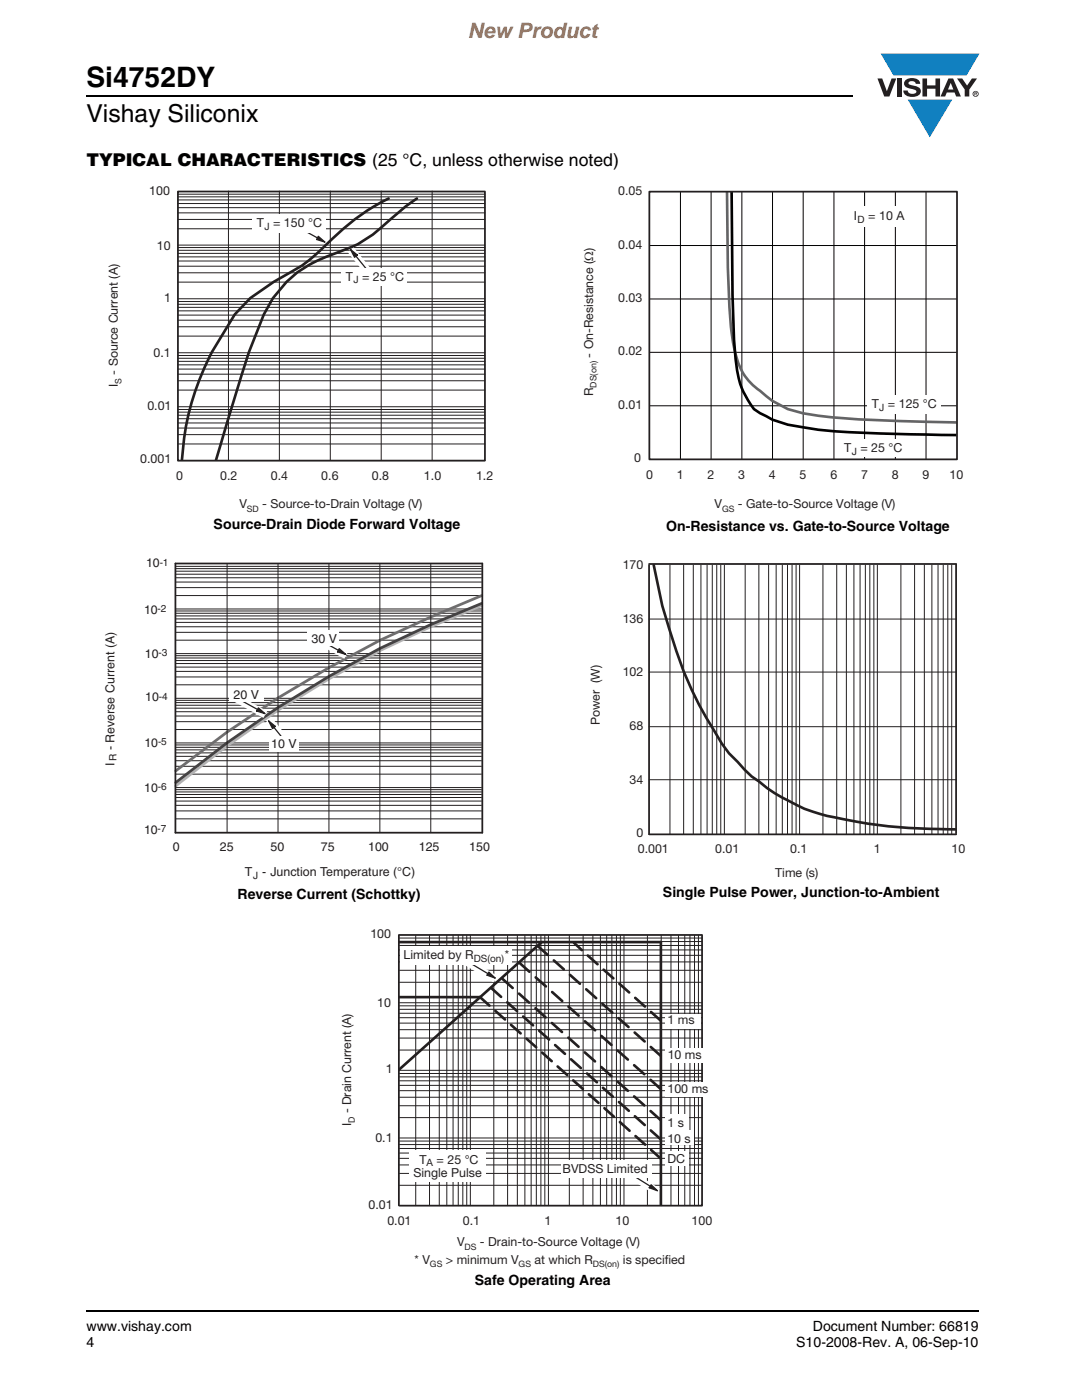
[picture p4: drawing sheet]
<svg xmlns="http://www.w3.org/2000/svg" width="216mm" height="279mm" viewBox="0 0 216 279" stroke-linecap="round" stroke-linejoin="round" font-family="sans-serif">
<path d="M17.1 18.9h.2v.3h-.2zM17.1 261.5h.2v.4h-.2z" fill="#000"/>
<path d="M17.3 19.1h152.9M17.3 261.7h178.1" fill="none" stroke="#000" stroke-width=".36"/>
<path d="M175.1 10.7h20.4v16.7h-20.4z" fill="#fff"/>
<g fill="#0a7fc3">
<path d="M175.7 10.7h19.7l-2.5 4.4h-1.1h-13.5z"/>
<path d="M181.1 19.9h8.9l-4.5 7.5z"/>
</g>
<g fill="#231f20">
<path d="M175.1 15.7h.9l1 2.5 .9-2.5h.9l-1.3 3.6h-1.1z"/>
<path d="M179 15.7h.9v3.6h-.9z"/>
<path d="M180.7 16a2.1 2.1 0 0 1 2.8 .3l.1 .4h-.9a.79 .79 0 0 0-.7-.5 .79 .79 0 0 0-.7 .4l.2 .3 1 .2a1.08 1.08 0 0 1 1.2 1.1 1.08 1.08 0 0 1-1.1 1.1 1.73 1.73 0 0 1-2.3-1.2h.8a.96 .96 0 0 0 .8 .6 .96 .96 0 0 0 1-.4 1.31 1.31 0 0 0-1.3-.6 1.03 1.03 0 0 1-1-.6 1.03 1.03 0 0 1 .1-1.1z"/>
<path d="M184.1 15.7h.9v1.3h1.7v-1.3h.9v3.6h-.9v-1.6h-1.7v1.6h-.9z"/>
<path d="M191 15.7h1l1 1.4 .9-1.4h1.1l-1.6 2.2v1.4h-.9v-1.4z"/>
<path d="M189.7 16.5l.5 1.4h-1zM189.2 15.7l-1.5 3.6h.9l.3-.8h1.6l.3 .8h.9l-1.5-3.6z"/>
<path d="M194.2 18.7a.46 .46 0 0 1 .9 0 .46 .46 0 0 1-.9 0zM194.1 18.7a.6 .6 0 0 0 1.2 0 .6 .6 0 0 0-1.2 0z"/>
<path d="M194.6 18.5h.2v.2h-.2zM194.4 18.4v.7h.2v-.3l.4 .3-.2-.3 .1-.2v-.2z"/>
</g>
<path d="M21.5 36.9h76.9v65.8h-76.9z" fill="#fff"/>
<path d="M77.5 39.6a52.8 52.8 0 0 0-14 10.8 24.9 24.9 0 0 1-5.5 4l-3.4 1.9-4.7 3.2-3.1 3.3-4.5 7.5a52.9 52.9 0 0 0-6 21.6M83.2 39.6l-2.2 1.6-2.9 2.4a26 26 0 0 1-8.7 6 45.7 45.7 0 0 0-10.1 4.8l-2.1 1.9-2.7 3.2-1.9 3.3-2.9 7.5-6.6 21.6" fill="none" stroke="#231f20" stroke-width=".53"/>
<g fill="none" stroke="#231f20" stroke-width=".2">
<path d="M35.5 39.9h61.3M35.5 39.3h61.3M35.5 38.8h61.3M45.6 38.1v53.7M55.7 38.1v53.7M65.9 38.1v53.7M76.1 38.1v53.7M86.2 38.1v53.7M35.5 56.3h61.3M35.5 54.4h61.3M35.5 53.1h61.3M35.5 52.1h61.3"/>
<path d="M35.5 51.3h61.3M35.5 50.6h61.3M35.5 50h61.3M35.5 49.4h61.3M35.5 48.9h61.3M35.5 59.6h61.3M35.5 45.7h61.3M35.5 43.8h61.3M35.5 42.5h61.3M35.5 41.4h61.3M35.5 40.6h61.3M35.5 67.1h61.3"/>
<path d="M35.5 65.2h61.3M35.5 63.9h61.3M35.5 62.9h61.3M35.5 62h61.3M35.5 61.3h61.3M35.5 60.7h61.3M35.5 60.2h61.3M35.5 70.4h61.3M35.5 77.9h61.3M35.5 76h61.3M35.5 74.7h61.3M35.5 73.7h61.3"/>
<path d="M35.5 72.8h61.3M35.5 72.1h61.3M35.5 71.5h61.3M35.5 71h61.3M35.5 81.2h61.3M35.5 88.6h61.3M35.5 86.7h61.3M35.5 85.4h61.3M35.5 84.4h61.3M35.5 83.6h61.3M35.5 82.9h61.3M35.5 82.3h61.3"/>
<path d="M35.5 81.7h61.3M35.5 91.9h61.3"/>
</g>
<path d="M35.5 38.2h61.3v53.7h-61.3z" fill="none" stroke="#231f20" stroke-width=".35"/>
<path d="M63.5 47.2l1.3 1.1-1.6-.5z" fill="#231f20"/>
<path d="M58.8 45l4.6 2.5M63.5 47.2l1.3 1.1-1.6-.5z" fill="none" stroke="#231f20" stroke-width=".25"/>
<path d="M69.4 50.3l1.2-.9 4.6 5.7-1.2 1z" fill-rule="evenodd" fill="#fff"/>
<path d="M69.9 49.8l1.4 1.1-.6 .5z" fill="#231f20"/>
<path d="M69.9 49.8l1.4 1.1-.6 .5zM71 51.1l3.3 4.1" fill="none" stroke="#231f20" stroke-width=".25"/>
<g fill="#fff">
<path d="M68.2 53.5h13v3.5h-13z"/>
<path d="M50.4 42.7h14.7v3.7h-14.7z"/>
<path d="M20.7 110.8h77.1v65.1h-77.1z"/>
</g>
<g fill="none" stroke="#231f20" stroke-width=".2">
<path d="M35.1 118.9h61M35.1 117.3h61M35.1 116.2h61M35.1 115.3h61M35.1 114.6h61M35.1 114h61M35.1 113.5h61M35.1 113h61M45.3 112.5v53.7M55.5 112.5v53.7M65.6 112.5v53.7M75.8 112.5v53.7"/>
<path d="M86 112.5v53.7M35.1 139.8h61M35.1 136.7h61M35.1 135.1h61M35.1 134h61M35.1 133.1h61M35.1 132.4h61M35.1 131.8h61M35.1 131.3h61M35.1 130.9h61M35.1 127.8h61M35.1 126.2h61"/>
<path d="M35.1 125.1h61M35.1 124.2h61M35.1 123.5h61M35.1 122.9h61M35.1 122.4h61M35.1 121.9h61M35.1 139.4h61M35.1 130.4h61M35.1 121.5h61M35.1 159.9h61M35.1 159.2h61M35.1 158.6h61"/>
<path d="M35.1 158h61M35.1 157.6h61M35.1 154.5h61M35.1 152.9h61M35.1 151.8h61M35.1 150.9h61M35.1 150.3h61M35.1 149.7h61M35.1 149.1h61M35.1 148.7h61M35.1 145.6h61M35.1 144h61"/>
<path d="M35.1 142.9h61M35.1 142h61M35.1 141.3h61M35.1 140.7h61M35.1 140.2h61M35.1 157.2h61M35.1 148.3h61M35.1 163.4h61M35.1 161.8h61M35.1 160.7h61"/>
</g>
<path d="M96.1 120.8a219.5 219.5 0 0 0-61 36" fill="none" stroke="#b2b4b6" stroke-width=".55"/>
<path d="M96.1 120.4a222 222 0 0 0-61 35.8" fill="none" stroke="#434344" stroke-width=".55"/>
<path d="M96.1 118.9a232.5 232.5 0 0 0-61 34.9" fill="none" stroke="#6d6f71" stroke-width=".55"/>
<path d="M63 126.6l6.4 3.5-.7 1.4-6.5-3.6z" fill-rule="evenodd" fill="#fff"/>
<path d="M67.7 129.5l1.3 1.1-1.7-.5z" fill="#231f20"/>
<path d="M63 127.3l4.6 2.5M67.7 129.5l1.3 1.1-1.7-.5z" fill="none" stroke="#231f20" stroke-width=".25"/>
<path d="M61.3 125.7h6.4v3.2h-6.4z" fill="#fff"/>
<path d="M53 144.1l1.2-.9 4.7 5.7-1.2 1z" fill-rule="evenodd" fill="#fff"/>
<path d="M53.6 143.8l1.3 1.2-.5 .4z" fill="#231f20"/>
<path d="M53.6 143.8l1.3 1.2-.5 .4zM54.6 145.1l3.3 4.1" fill="none" stroke="#231f20" stroke-width=".25"/>
<path d="M53.6 146.8h6v3.2h-6z" fill="#fff"/>
<path d="M35 112.5h61.2v53.7h-61.2z" fill="none" stroke="#231f20" stroke-width=".35"/>
<path d="M46.9 138.4l6.4 3.5-.7 1.4-6.5-3.6z" fill-rule="evenodd" fill="#fff"/>
<path d="M51.6 141.3l1.3 1.1-1.7-.5z" fill="#231f20"/>
<path d="M46.8 139.1l4.6 2.5M51.6 141.3l1.3 1.1-1.7-.5z" fill="none" stroke="#231f20" stroke-width=".25"/>
<g fill="#fff">
<path d="M45.7 136.9h6.9v3.1h-6.9z"/>
<path d="M116.2 36.9h76v65.7h-76z"/>
</g>
<g fill="none" stroke="#010202" stroke-width=".2">
<path d="M135.8 38.3v53.4zM141.9 38.3v53.4zM148 38.3v53.4zM154.1 38.3v53.4zM160.3 38.3v53.4zM166.4 38.3v53.4zM172.5 38.3v53.4zM178.7 38.3v53.4zM184.8 38.3v53.4zM129.6 59.7h61.3zM129.6 49h61.3zM129.6 70.3h61.3z"/>
<path d="M129.6 81h61.3z"/>
</g>
<path d="M145.1 38.3l.1 15.1a92.7 92.7 0 0 0 .9 13.7 15.4 15.4 0 0 0 3.9 9.6l1.1 .9a18.8 18.8 0 0 0 12.2 5.4l4.6 .4 6.1 .4 16.9 .5" fill="none" stroke="#636567" stroke-width=".53"/>
<path d="M146 38.3l.2 20.6 .3 8.9a31.1 31.1 0 0 0 1.5 9.6l1.2 2.4a5.5 5.5 0 0 0 3.7 3.3l1.2 .7 3.1 1a88.7 88.7 0 0 0 18.4 1.7l15.3 .3" fill="none" stroke="#010202" stroke-width=".53"/>
<path d="M129.6 38.2h61.4v53.5h-61.4z" fill="none" stroke="#231f20" stroke-width=".35"/>
<g fill="#fff">
<path d="M169.6 41.1h11.9v4.1h-11.9z"/>
<path d="M167.6 87.7h12.9v3.4h-12.9z"/>
<path d="M173.1 79h14.6v3.5h-14.6z"/>
<path d="M117.7 111.5h74.9v64.1h-74.9z"/>
</g>
<path d="M130.4 112.8l1.7 8.1a107.1 107.1 0 0 0 7.4 19.7l4.5 7.8 1.5 1.9 1.7 1.7a36 36 0 0 0 16.4 10.4 103.5 103.5 0 0 0 27 3.1" fill="none" stroke="#231f20" stroke-width=".53"/>
<g fill="none" stroke="#231f20" stroke-width=".2">
<path d="M133.7 112.8v53.7M136.4 112.8v53.7M138.3 112.8v53.7M139.9 112.8v53.7M141.1 112.8v53.7M142.1 112.8v53.7M143 112.8v53.7M143.8 112.8v53.7M144.5 112.8v53.7M148.7 112.8v53.7M151.4 112.8v53.7M153.4 112.8v53.7"/>
<path d="M154.9 112.8v53.7M156.1 112.8v53.7M157.1 112.8v53.7M158 112.8v53.7M158.9 112.8v53.7M159.5 112.8v53.7M164.2 112.8v53.7M167 112.8v53.7M168.9 112.8v53.7M170.4 112.8v53.7M171.6 112.8v53.7M172.7 112.8v53.7"/>
<path d="M173.6 112.8v53.7M174.4 112.8v53.7M175.1 112.8v53.7M179.8 112.8v53.7M182.5 112.8v53.7M184.4 112.8v53.7M185.9 112.8v53.7M187.2 112.8v53.7M188.2 112.8v53.7M189.1 112.8v53.7M189.9 112.8v53.7M129.5 123.5h61.3"/>
<path d="M129.5 134.1h61.3M129.5 155.6h61.3M129.5 145h61.3"/>
</g>
<path d="M129.5 112.8v53.7M129.5 112.6h61.3M190.8 112.6v53.7M129.5 166.5h61.3" fill="none" stroke="#231f20" stroke-width=".35"/>
<path d="M68 185.1h74.1v68.4h-74.1z" fill="#fff"/>
<path d="M79.6 186.6v54M79.7 186.6h60.4M140.1 186.7v53.9h-60.4" fill="none" stroke="#231f20" stroke-width=".35"/>
<g fill="none" stroke="#231f20" stroke-width=".53">
<path d="M79.5 199h16.3l1.9 1.7M79.5 188h52.4v52.5M98 197.2l2 1.8M100.3 195.4l2 1.8M103.6 198.3l2 1.8M103.6 192.1l2 1.8M106.9 195.1l2 1.8M107.3 188.8l2 1.8M108.1 188l-28.6 25.6M110.2 198l2 1.8M110.5 191.7l2 1.7M113.7 194.6l2 1.7"/>
<path d="M114.5 188.1l1.6 1.5M117 197.4l2 1.8M117.3 190.7l1.9 1.7M120.4 193.5l2 1.7M123.6 196.3l1.9 1.8M126.7 199.1l2 1.8M98.8 201.7l2 1.8M101.2 200l2 1.8M102 204.5l1.9 1.7M104.4 202.9l2 1.7M105.1 207.3l1.9 1.7M106.8 201.2l2.1 1.8"/>
<path d="M107.6 205.7l2 1.8M108.2 210.1l1.9 1.7M110.1 204.2l2 1.8M110.8 208.6l1.9 1.7M111.3 212.8l1.9 1.8M113.4 207.1l2 1.8M113.4 200.9l2.1 1.8M113.9 211.4l2 1.8M114.4 215.6l1.9 1.7M116.7 210l2 1.8M116.7 203.8l2 1.8M117.1 214.2l2 1.8"/>
<path d="M117.5 218.4l1.9 1.7M120 212.9l2 1.9M120 206.7l2 1.8M120.2 200.3l2 1.8M120.3 217.1l2 1.8M123.3 215.9l2 1.8M123.3 209.7l2 1.8M123.4 203.2l2 1.8M123.5 219.9l2 1.8M126.5 218.8l2.1 1.8M126.5 212.6l2.1 1.8M126.6 206.1l2 1.7"/>
<path d="M129.8 215.5l2 1.8M129.9 208.9l1.9 1.8M129.9 202l1.9 1.7M120.6 221.2l1.9 1.7M123.7 223.9l1.9 1.8M126.7 222.8l1.9 1.7M126.8 226.7l1.9 1.7M129.8 221.7l2 1.9M129.9 225.6l1.9 1.8M129.9 229.5l1.9 1.7"/>
</g>
<g fill="none" stroke="#231f20" stroke-width=".2">
<path d="M79.7 196h60.4M79.7 193.6h60.4M79.7 192h60.4M79.7 190.7h60.4M79.7 189.6h60.4M79.7 188.7h60.4M79.7 187.9h60.4M79.7 187.2h60.4M83 186.7v53.9M85.7 186.7v53.9M87.7 186.7v53.9M89.2 186.7v53.9"/>
<path d="M90.4 186.7v53.9M91.4 186.7v53.9M92.4 186.7v53.9M93.1 186.7v53.9M93.9 186.7v53.9M98.5 186.7v53.9M101.3 186.7v53.9M103.2 186.7v53.9M104.7 186.7v53.9M106 186.7v53.9M107 186.7v53.9M107.9 186.7v53.9"/>
<path d="M108.7 186.7v53.9M109.4 186.7v53.9M113.6 186.7v53.9M116.4 186.7v53.9M118.3 186.7v53.9M119.8 186.7v53.9M121.1 186.7v53.9M122.1 186.7v53.9M123 186.7v53.9M123.8 186.7v53.9M124.5 186.7v53.9M129.2 186.7v53.9"/>
<path d="M131.9 186.7v53.9M133.9 186.7v53.9M135.4 186.7v53.9M136.6 186.7v53.9M137.7 186.7v53.9M138.6 186.7v53.9M139.4 186.7v53.9M79.7 219h60.4M79.7 217.7h60.4M79.7 216.6h60.4M79.7 215.7h60.4M79.7 214.9h60.4"/>
<path d="M79.7 214.2h60.4M79.7 213.6h60.4M79.7 209.6h60.4M79.7 207.2h60.4M79.7 205.5h60.4M79.7 204.2h60.4M79.7 203.1h60.4M79.7 202.2h60.4M79.7 201.4h60.4M79.7 200.7h60.4M79.7 200.1h60.4M79.7 223h60.4"/>
<path d="M79.7 220.7h60.4M79.7 227.1h60.4M79.7 236.6h60.4M79.7 234.2h60.4M79.7 232.5h60.4M79.7 231.2h60.4M79.7 230.1h60.4M79.7 229.2h60.4M79.7 228.4h60.4M79.7 227.7h60.4"/>
</g>
<g fill="#fff">
<path d="M132.7 225.6h5.7v3h-5.7z"/>
<path d="M132.7 209.2h8v3h-8z"/>
<path d="M81.6 229.6h15.3v6.3h-15.3z"/>
<path d="M132.7 202.3h7v3h-7z"/>
<path d="M132.7 229.8h4.7v3h-4.7z"/>
</g>
<path d="M125.4 233.3l6.2 3.9-.8 1.3-6.2-3.9z" fill-rule="evenodd" fill="#fff"/>
<path d="M129.9 236.4l1.3 1.2-1.7-.6z" fill="#231f20"/>
<path d="M125.3 234l4.5 2.8M129.9 236.4l1.3 1.2-1.7-.6z" fill="none" stroke="#231f20" stroke-width=".25"/>
<path d="M111.9 231.6h18.1v3.5h-18.1z" fill="#fff"/>
<path d="M92.9 191l6.4 3.7-.8 1.4-6.4-3.9z" fill-rule="evenodd" fill="#fff"/>
<path d="M97.5 194l1.3 1.2-1.6-.6z" fill="#231f20"/>
<path d="M92.9 191.7l4.5 2.7M97.5 194l1.3 1.2-1.6-.6z" fill="none" stroke="#231f20" stroke-width=".25"/>
<g fill="#fff">
<path d="M132.7 222.4h4.7v3.4h-4.7z"/>
<path d="M132.7 215.9h8.3v3h-8.3z"/>
<path d="M79.9 188.8h22.2v3.7h-22.2z"/>
</g>
<text font-size="5.6" x="17.3" y="17.4">Si4752DY</text>
<text font-size="4.9" x="17.3" y="24.4">Vishay Siliconix</text>
<text font-size="4.2" fill="#f06b12" x="93.3" y="7.5">New Product</text>
<text font-size="3.5" x="17.3" y="33">TYPICAL CHARACTERISTICS (25 °C, unless otherwise noted)</text>
<g font-size="2.8">
<text x="42.6" y="105.5">Source-Drain Diode Forward Voltage</text>
<text x="132.9" y="105.9">On-Resistance vs. Gate-to-Source Voltage</text>
<text x="47.4" y="179.4">Reverse Current (Schottky)</text>
<text x="132.3" y="178.9">Single Pulse Power, Junction-to-Ambient</text>
<text x="94.7" y="256.5">Safe Operating Area</text>
<text x="17.3" y="265.6">www.vishay.com</text>
<text x="17.3" y="268.8">4</text>
<text x="158.9" y="268.8">S10-2008-Rev. A, 06-Sep-10</text>
<text x="162.2" y="265.6">Document Number: 66819</text>
</g>
<g font-size="2.5" fill="#231f20">
<text x="29.8" y="39">100</text>
<text x="123.4" y="39">0.05</text>
<text x="51.3" y="45.3">T</text>
<text x="54.5" y="45.3">= 150 °C</text>
<text x="170.4" y="43.9">I</text>
<text x="173.3" y="43.9">= 10 A</text>
<text x="31.3" y="49.8">10</text>
<text x="123.4" y="49.6">0.04</text>
<text x="69" y="56">T</text>
<text x="72.2" y="56">= 25 °C</text>
<text x="32.8" y="60.3">1</text>
<text x="123.4" y="60.3">0.03</text>
<text x="30.6" y="71.2">0.1</text>
<text x="118.3" y="71.4" transform="rotate(-90 118.3 71.4)">- On-Resistance (Ω)</text>
<text x="123.4" y="70.9">0.02</text>
<text x="23.5" y="77.2" transform="rotate(-90 23.5 77.2)">I</text>
<text x="23.5" y="74.8" transform="rotate(-90 23.5 74.8)">- Source Current (A)</text>
<text x="29.4" y="81.8">0.01</text>
<text x="118.3" y="79.1" transform="rotate(-90 118.3 79.1)">R</text>
<text x="123.4" y="81.6">0.01</text>
<text x="174" y="81.5">T</text>
<text x="177.2" y="81.5">= 125 °C</text>
<text x="28" y="92.3">0.001</text>
<text x="35.1" y="95.8">0</text>
<text x="44" y="95.8">0.2</text>
<text x="54" y="95.8">0.4</text>
<text x="64.1" y="95.8">0.6</text>
<text x="74.2" y="95.8">0.8</text>
<text x="84.6" y="95.8">1.0</text>
<text x="95" y="95.8">1.2</text>
<text x="126.5" y="92.2">0</text>
<text x="129" y="95.7">0</text>
<text x="135.1" y="95.7">1</text>
<text x="141.2" y="95.7">2</text>
<text x="147.3" y="95.7">3</text>
<text x="153.4" y="95.7">4</text>
<text x="159.6" y="95.7">5</text>
<text x="165.7" y="95.7">6</text>
<text x="168.5" y="90.2">T</text>
<text x="171.7" y="90.2">= 25 °C</text>
<text x="171.8" y="95.7">7</text>
<text x="177.9" y="95.7">8</text>
<text x="184.1" y="95.7">9</text>
<text x="189.5" y="95.7">10</text>
<text x="47.8" y="101.4">V</text>
<text x="52.3" y="101.4">- Source-to-Drain Voltage (V)</text>
<text x="142.6" y="101.4">V</text>
<text x="147.3" y="101.4">- Gate-to-Source Voltage (V)</text>
<text x="29.2" y="113.2">10</text>
<text x="124.3" y="113.6">170</text>
<text x="28.7" y="122.5">10</text>
<text x="124.3" y="124.3">136</text>
<text x="28.9" y="131.3">10</text>
<text x="62.1" y="128.2">30 V</text>
<text x="124.3" y="135">102</text>
<text x="29" y="140">10</text>
<text x="46.6" y="139.5">20 V</text>
<text x="22.9" y="149.8" transform="rotate(-90 22.9 149.8)">- Reverse Current (A)</text>
<text x="28.8" y="149">10</text>
<text x="54.1" y="149.4">10 V</text>
<text x="119.7" y="144.7" transform="rotate(-90 119.7 144.7)">Power (W)</text>
<text x="125.6" y="145.7">68</text>
<text x="22.9" y="152.9" transform="rotate(-90 22.9 152.9)">I</text>
<text x="28.8" y="158">10</text>
<text x="125.6" y="156.4">34</text>
<text x="28.7" y="166.5">10</text>
<text x="127" y="167.1">0</text>
<text x="34.5" y="169.8">0</text>
<text x="43.9" y="169.8">25</text>
<text x="54" y="169.8">50</text>
<text x="64" y="169.8">75</text>
<text x="73.5" y="169.8">100</text>
<text x="83.6" y="169.8">125</text>
<text x="93.6" y="169.8">150</text>
<text x="127.3" y="170.1">0.001</text>
<text x="142.7" y="170.1">0.01</text>
<text x="157.7" y="170.1">0.1</text>
<text x="174.4" y="170.1">1</text>
<text x="189.9" y="170.1">10</text>
<text x="48.9" y="174.9">T</text>
<text x="52.3" y="174.9">- Junction Temperature (°C)</text>
<text x="154.7" y="175">Time (s)</text>
<text x="73.9" y="187.2">100</text>
<text x="80.5" y="191.3">Limited by R</text>
<text x="100.7" y="191.3">*</text>
<text x="75.3" y="201">10</text>
<text x="133.2" y="204.5">1 ms</text>
<text x="77" y="214.1">1</text>
<text x="133.2" y="211.4">10 ms</text>
<text x="133.2" y="218.1">100 ms</text>
<text x="70.1" y="224.8" transform="rotate(-90 70.1 224.8)">I</text>
<text x="70.1" y="222.2" transform="rotate(-90 70.1 222.2)">- Drain Current (A)</text>
<text x="74.9" y="228">0.1</text>
<text x="133.2" y="225">1 s</text>
<text x="83.7" y="232.2">T</text>
<text x="87.1" y="232.2">= 25 °C</text>
<text x="133.2" y="232.2">DC</text>
<text x="133.2" y="228">10 s</text>
<text x="82.5" y="234.9">Single Pulse</text>
<text x="112.3" y="234.1">BVDSS Limited</text>
<text x="73.5" y="241.2">0.01</text>
<text x="77.3" y="244.4">0.01</text>
<text x="92.4" y="244.4">0.1</text>
<text x="108.6" y="244.4">1</text>
<text x="122.8" y="244.4">10</text>
<text x="138" y="244.4">100</text>
<text x="91.2" y="248.7">V</text>
<text x="95.8" y="248.7">- Drain-to-Source Voltage (V)</text>
<text x="82.7" y="252.2">* V</text>
<text x="89" y="252.2">&gt; minimum V</text>
<text x="106.7" y="252.2">at which R</text>
<text x="124.3" y="252.2">is specif</text>
<text x="132.7" y="252.2">ied</text>
</g>
<g font-size="2" fill="#231f20">
<text x="52.8" y="45.8">J</text>
<text x="171.1" y="44.4">D</text>
<text x="70.5" y="56.6">J</text>
<text x="175.5" y="82">J</text>
<text x="170" y="90.7">J</text>
<text x="31.9" y="112.9">-1</text>
<text x="31.5" y="122.1">-2</text>
<text x="31.6" y="130.9">-3</text>
<text x="31.7" y="139.6">-4</text>
<text x="31.5" y="148.7">-5</text>
<text x="23.3" y="151.9" transform="rotate(-90 23.3 151.9)">R</text>
<text x="31.5" y="157.6">-6</text>
<text x="31.5" y="166.1">-7</text>
<text x="50.5" y="175.4">J</text>
<text x="94.6" y="191.9">DS(on)</text>
<text x="85.1" y="232.7">A</text>
</g>
<g font-size="1.8" fill="#231f20">
<text x="24.2" y="76.6" transform="rotate(-90 24.2 76.6)">S</text>
<text x="119" y="77.4" transform="rotate(-90 119 77.4)">DS(on)</text>
<text x="49.3" y="102.2">SD</text>
<text x="144.1" y="102.1">GS</text>
<text x="70.8" y="224.2" transform="rotate(-90 70.8 224.2)">D</text>
<text x="92.7" y="249.4">DS</text>
<text x="85.8" y="252.9">GS</text>
<text x="103.5" y="252.9">GS</text>
<text x="118.3" y="252.9">DS(on)</text>
</g>
</svg>
